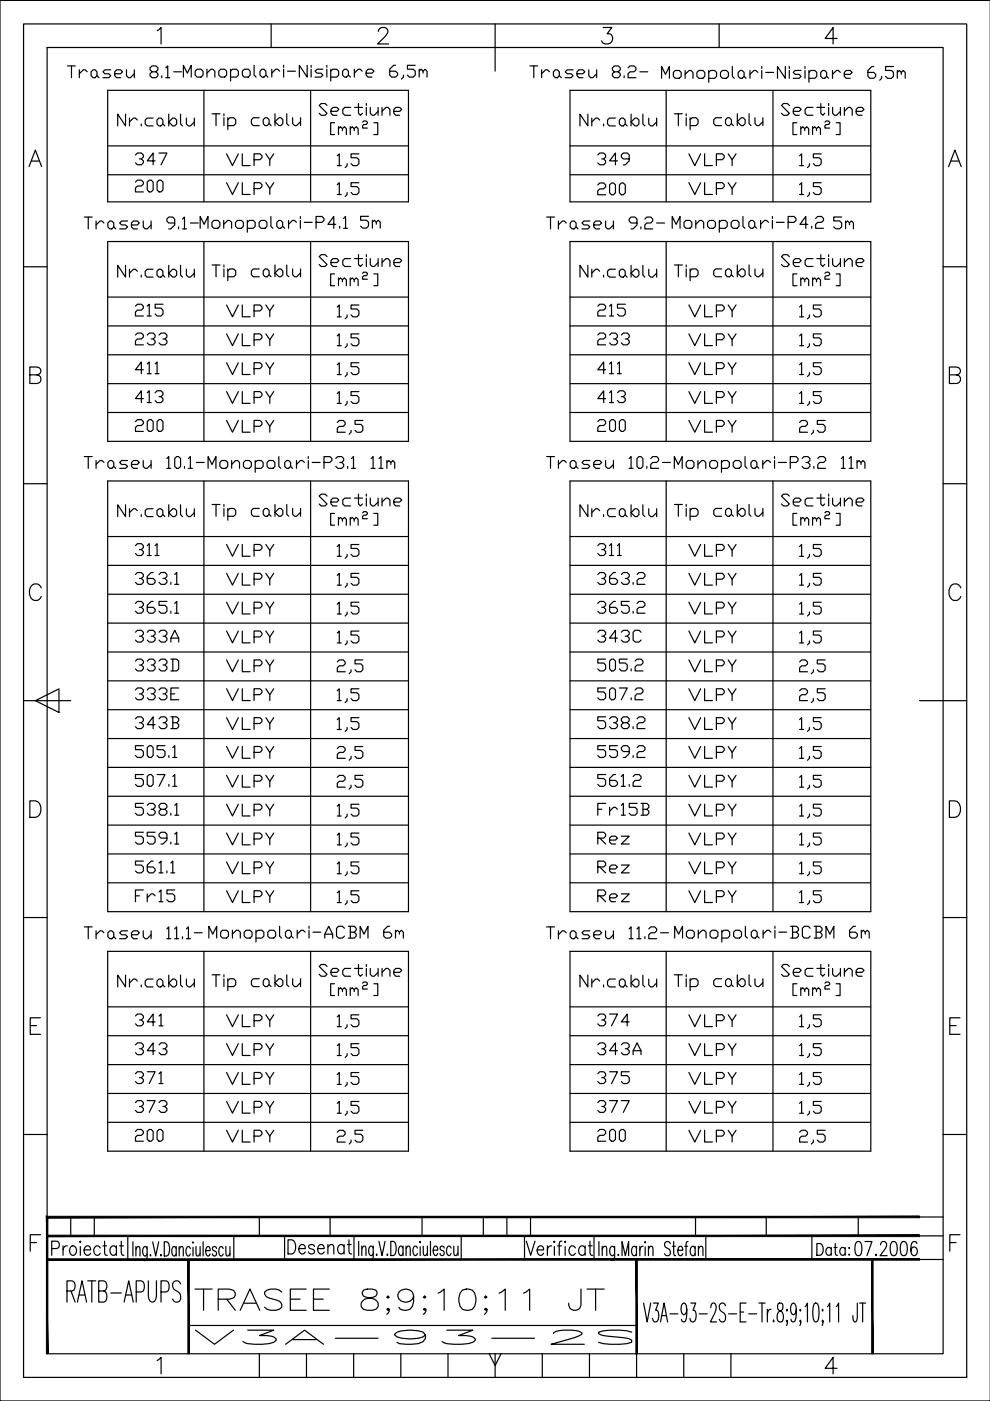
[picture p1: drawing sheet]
<svg xmlns="http://www.w3.org/2000/svg" width="210mm" height="297mm" viewBox="0 0 210 297" stroke-linecap="round" stroke-linejoin="round" font-family="sans-serif">
<!-- layer: 0 -->
<g fill="none" stroke="#000" stroke-width=".25">
<path d="M5 5.1h200v286.9h-200zM10 10.1h190v276.9h-190zM22.8 19.2h63.8v23.6h-63.8zM33.3 6.5l.9-.7v3.5M41.4 15.1l.4-.4h.8l.5 .4v.8l-.5 .4h-.8l-.4-.4zM43.2 19.2v23.6M43.9 15.5l.8-.8h.4l.5 .4v1.2M43.9 14.7v1.6M46.8 14.7h.8l.4 .4v.8l-.4 .4h-.8l-.4-.4v-.8zM48.9 15.1l.4-.4h.8l.4 .4v.8l-.4 .4h-1.2M48.9 14.7v2.5M51.8 14.7h.8l.4 .4v.8l-.4 .4h-.8l-.4-.4v-.8z"/>
<path d="M53.9 13.9v2l.4 .4M55.1 15.1l.5-.4h.4l.4 .4v.8l-.4 .4h-.4l-.5-.4zM56.4 15.9l.4 .4M57.5 5.1v5M57.6 14.7v1.6M59.3 15.1l-.4-.4h-.4l-.9 .8M60.1 13.9v.4M60.1 14.7v1.6M61 15.1h1.6M65.1 13.9v2.4l-1.6-2.4v2.4M65.9 19.2v23.6M66 13.9v.4"/>
<path d="M66 14.7v1.6M68.5 14.7h-1.3l-.4 .4 .4 .4h.9l.4 .4-.4 .4h-1.3M69.3 13.9v.4M69.3 14.7v1.6M70.1 15.1l.4-.4h.9l.4 .4v.8l-.4 .4h-1.3M70.1 14.7v2.5M73 14.7h.5l.4 .4v.8l-.4 .4h-.5l-.4-.4v-.8zM73.9 15.9l.4 .4M75.1 14.7v1.6M76.8 15.1l-.4-.4h-.4l-.9 .8M77.6 15.5h1.3l.4-.4-.4-.4h-.9l-.4 .4v.8l.4 .4h.9M80.2 6.7a.87 .87 0 0 1 .7-.9h.7a.85 .85 0 0 1 .5 1.4l-2 2.1h2.3"/>
<path d="M83.9 13.9h-.4l-.9 .8v1.2l.4 .4h.9l.4-.4v-.4l-.4-.4h-1.3M85.5 15.9v.4l-.4 .5M88 13.9h-1.6v.8h1.2l.4 .4v.8l-.4 .4h-.8l-.4-.4M88.9 15.1l.4-.4 .4 .4v.4M88.9 14.7v1.6M89.7 15.1l.4-.4 .4 .4v1.2M105 5.1v10M120.9 19.2h63.7v23.6h-63.7zM127.9 5.8h1.8l-1 1.4a1.12 1.12 0 0 1 1.2 1.2 1.12 1.12 0 0 1-1.5 .9l-.5-.1-.3-.5M140.3 16.6v-2.5l.8 1.7 .8-1.7v2.5M141.2 19.2v23.6M142.8 15.4l.4-.5h.8l.4 .5v.8l-.4 .4h-.8l-.4-.4z"/>
<path d="M145.3 15.8l.8-.9h.4l.4 .5v1.2M145.3 14.9v1.7M148.2 14.9h.8l.4 .5v.8l-.4 .4h-.8l-.4-.4v-.8zM150.3 15.4l.4-.5h.8l.4 .5v.8l-.4 .4h-1.2M150.3 14.9v2.5M152.5 5.1v5M152.8 15.4l.4-.5h.8l.4 .5v.8l-.4 .4h-.8l-.4-.4zM155.3 14.1v2.1l.4 .4M156.9 14.9h.4l.5 .5v.8l-.5 .4h-.4l-.4-.4v-.8zM157.8 16.2l.4 .4M159 14.9v1.7M160.7 15.4l-.4-.5h-.4l-.9 .9"/>
<path d="M161.5 14.1v.4M161.5 14.9v1.7M162.3 15.4h1.7M163.9 19.2v23.6M166.5 14.1v2.5l-1.7-2.5v2.5M167.3 14.1v.4M167.3 14.9v1.7M169.8 14.9h-1.2l-.4 .5 .4 .4h.8l.4 .4-.4 .4h-1.2M170.7 14.1v.4M170.7 14.9v1.7M171.5 15.4l.4-.5h.9l.4 .5v.8l-.4 .4h-1.3M171.5 14.9v2.5"/>
<path d="M174.4 14.9h.4l.5 .5v.8l-.5 .4h-.4l-.4-.4v-.8zM175.3 16.2l.4 .4M176.5 14.9v1.7M177.5 8.2h-2.5l1.6-2.4v3.5M178.2 15.4l-.4-.5h-.5l-.8 .9M179 15.8h1.3l.4-.4-.4-.5h-.9l-.4 .5v.8l.4 .4h.9M185.3 14.1h-.5l-.8 .8v1.3l.4 .4h.9l.4-.4v-.4l-.4-.4h-1.3M186.9 16.2v.4l-.4 .4M189.4 14.1h-1.6v.8h1.2l.4 .5v.8l-.4 .4h-.8l-.4-.4M190.3 15.4l.4-.5 .4 .5v.4M190.3 14.9v1.7M191.1 15.4l.4-.5 .4 .5v1.2"/>
<path d="M210 .1h-210v296.9h210M6.2 35.3l1.3-3.5 1.3 3.5M6.7 34.1h1.6M22.8 30.9h63.8M22.8 37h63.8M45 24.1h1.6M45.8 24.1v2.5M47.5 24.1v.4M47.5 25v1.6M48.3 25.4l.4-.4h.9l.4 .4v.8l-.4 .4h-1.3M48.3 25v2.5M55 25h-1.3l-.4 .4v.8l.4 .4h1.3"/>
<path d="M56.2 25h.4l.5 .4v.8l-.5 .4h-.4l-.4-.4v-.8zM57.1 26.2l.4 .4M58.3 25.8l.8-.8h.5l.4 .4v.8l-.4 .4h-.5zM58.3 24.1v2.5M60.8 24.1v2.1l.4 .4M62.1 25v1.2l.4 .4h.4l.8-.8M63.7 25v1.6M71.5 39.2l.4-.5v2.5M76.1 38.7h-1.7v.9h1.3l.4 .4v.8l-.4 .4h-.9l-.4-.4M120.9 30.9h63.7M120.9 37h63.7M143 24.1h1.7"/>
<path d="M143.8 24.1v2.5M145.5 24.1v.4M145.5 25v1.6M146.3 25.4l.4-.4h.9l.4 .4v.8l-.4 .4h-1.3M146.3 25v2.5M153 25h-1.3l-.4 .4v.8l.4 .4h1.3M154.2 25h.5l.4 .4v.8l-.4 .4h-.5l-.4-.4v-.8zM155.1 26.2l.4 .4M156.3 25.8l.9-.8h.4l.4 .4v.8l-.4 .4h-.4zM156.3 24.1v2.5M158.8 24.1v2.1l.4 .4M160.1 25v1.2l.4 .4h.4l.8-.8"/>
<path d="M161.7 25v1.6M169.5 39.2l.5-.5v2.5M174.1 38.7h-1.6v.9h1.2l.4 .4v.8l-.4 .4h-.8l-.4-.4M201.1 35.3l1.4-3.5 1.3 3.5M201.6 34.1h1.7M5 56.6h5M22.8 51.2h63.8v42.4h-63.8zM43.2 51.2v42.4M44.9 47.1l.4-.4h.9l.4 .4v.9l-.4 .4h-.9l-.4-.4zM45 56.2h1.6M45.8 56.2v2.5M47.4 47.6l.9-.9h.4l.4 .4v1.3"/>
<path d="M47.4 46.7v1.7M47.5 56.2v.4M47.5 57v1.7M48.3 57.4l.4-.4h.9l.4 .4v.9l-.4 .4h-1.3M48.3 57v2.5M49.9 47.1l.5-.4h.8l.4 .4v.9l-.4 .4h-.8l-.5-.4zM52.4 47.1l.5-.4h.8l.4 .4v.9l-.4 .4h-1.3M52.4 46.7v2.5M54.9 47.1l.5-.4h.8l.4 .4v.9l-.4 .4h-.8l-.5-.4zM55 57h-1.3l-.4 .4v.9l.4 .4h1.3M56.2 57h.4l.5 .4v.9l-.5 .4h-.4l-.4-.4v-.9zM57.1 58.3l.4 .4"/>
<path d="M57.4 45.9v2.1l.4 .4M58.3 56.2v2.5M58.7 47.1l.4-.4h.4l.4 .4v.9l-.4 .4h-.4l-.4-.4zM59.1 57h.5l.4 .4v.9l-.4 .4h-.5l-.8-.8zM59.9 48l.5 .4M60.8 56.2v2.1l.4 .4M61.2 46.7v1.7M62.1 57v1.3l.4 .4h.4l.8-.8M62.9 47.1l-.5-.4h-.4l-.8 .9M63.7 45.9v.4M63.7 46.7v1.7M63.7 57v1.7"/>
<path d="M64.5 47.1h1.7M65.9 51.2v42.4M67 47.1h1.3l.4-.4v-.4l-.4-.4h-1.3v2.5M71.2 47.6h-1.7l1.3-1.7v2.5M71.5 41.2h.8M72 48v.4M72.8 46.3l.5-.4v2.5M72.8 48.4h.9M73.6 40.8v.4l-.4 .5M120.9 51.2h63.7v42.4h-63.7zM141.2 51.2v42.4M142.5 48.4v-2.5l.9 1.7 .8-1.7v2.5"/>
<path d="M143 56.2h1.7M143.8 56.2v2.5M145 47.1l.4-.4h.9l.4 .4v.9l-.4 .4h-.9l-.4-.4zM145.5 56.2v.4M145.5 57v1.7M146.3 57.4l.4-.4h.9l.4 .4v.9l-.4 .4h-1.3M146.3 57v2.5M147.5 47.6l.9-.9h.4l.4 .4v1.3M147.5 46.7v1.7M150 47.1l.4-.4h.9l.4 .4v.9l-.4 .4h-.9l-.4-.4zM152.5 47.1l.4-.4h.9l.4 .4v.9l-.4 .4h-1.3M152.5 46.7v2.5"/>
<path d="M153 57h-1.3l-.4 .4v.9l.4 .4h1.3M154.2 57h.5l.4 .4v.9l-.4 .4h-.5l-.4-.4v-.9zM155 47.1l.4-.4h.9l.4 .4v.9l-.4 .4h-.9l-.4-.4zM155.1 58.3l.4 .4M156.3 57.9l.9-.9h.4l.4 .4v.9l-.4 .4h-.4zM156.3 56.2v2.5M157.5 45.9v2.1l.4 .4M158.8 47.1l.4-.4h.4l.4 .4v.9l-.4 .4h-.4l-.4-.4zM158.8 56.2v2.1l.4 .4M160 48l.4 .4M160.1 57v1.3l.4 .4h.4l.8-.8M161.3 46.7v1.7"/>
<path d="M161.7 57v1.7M162.9 47.1l-.4-.4h-.4l-.8 .9M163.8 45.9v.4M163.8 46.7v1.7M163.9 51.2v42.4M164.6 47.1h1.7M167.1 47.1h1.2l.5-.4v-.4l-.5-.4h-1.2v2.5M169.5 41.2h.9M171.3 47.6h-1.7l1.2-1.7v2.5M171.6 40.8v.4l-.4 .5M172.1 48v.4M172.9 46.3l.5-.4h.8l.4 .4v.4l-.4 .4h-.8l-.5 .5v.8h1.7"/>
<path d="M200 56.6h5M6.3 79.5h1.5l.5-.2a.81 .81 0 0 0 0-1.3l-.5-.2h-1.5v3.5h1.5a.92 .92 0 0 0 .9-.9 .92 .92 0 0 0-.9-.9M22.8 75.2h63.8M22.8 69.1h63.8M22.8 63h63.8M120.9 75.2h63.7M120.9 69.1h63.7M120.9 63h63.7M201.3 79.5h1.5l.5-.2a.79 .79 0 0 0 0-1.3l-.5-.2h-1.5v3.5h1.5a.92 .92 0 0 0 .9-.9 .92 .92 0 0 0-.9-.9M17.9 96.8h1.6M18.7 96.8v2.5M20.4 97.6v1.7"/>
<path d="M22 98.1l-.4-.5h-.4l-.8 .9M22.8 87.5h63.8M22.8 81.3h63.8M22.9 98.1l.4-.5h.4l.4 .5v.8l-.4 .4h-.4l-.4-.4zM24.1 98.9l.4 .4M27 97.6h-1.2l-.4 .5 .4 .4h.8l.4 .4-.4 .4h-1.2M27.9 98.5h1.2l.4-.4-.4-.5h-.8l-.4 .5v.8l.4 .4h.8M30.4 97.6v1.3l.4 .4h.4l.8-.8M32 97.6v1.7M35.4 97.2l.4-.4v2.5M35.4 99.3h.8M37 97.2l.5-.4h.4l.4 .4v1.7l-.4 .4h-.4l-.5-.4z"/>
<path d="M39.1 98.9v.4M40 97.2l.4-.4v2.5M40 99.3h.8M41.6 98.1h1.7M44.1 99.3v-2.5l.8 1.7 .9-1.7v2.5M47 97.6h.9l.4 .5v.8l-.4 .4h-.9l-.4-.4v-.8zM49.1 98.5l.9-.9h.4l.4 .5v1.2M49.1 97.6v1.7M51.6 98.1l.4-.5h.9l.4 .5v.8l-.4 .4h-.9l-.4-.4zM54.1 98.1l.4-.5h.9l.4 .5v.8l-.4 .4h-1.3M54.1 97.6v2.5M57 97.6h.9l.4 .5v.8l-.4 .4h-.9l-.4-.4v-.8z"/>
<path d="M59.1 96.8v2.1l.4 .4M60.4 98.1l.4-.5h.4l.4 .5v.8l-.4 .4h-.4l-.4-.4zM61.6 98.9l.4 .4M62.9 97.6v1.7M64.5 98.1l-.4-.5h-.4l-.8 .9M65.4 96.8v.4M65.4 97.6v1.7M66.2 98.1h1.7M68.7 98.1h1.2l.5-.5v-.4l-.5-.4h-1.2v2.5M71.2 97.2l.4-.4h.9l.4 .4v.4l-.4 .5h-.5M72.5 98.1l.4 .4v.4l-.4 .4h-.9l-.4-.4M73.7 98.9v.4"/>
<path d="M74.5 97.2l.5-.4v2.5M74.5 99.3h.9M78.7 97.2l.4-.4v2.5M78.7 99.3h.8M80.4 97.2l.4-.4v2.5M80.4 99.3h.8M82 98.1l.4-.5 .5 .5v.4M82 97.6v1.7M82.9 98.1l.4-.5 .4 .5v1.2M115.9 96.8h1.7M116.7 96.8v2.5M118.4 97.6v1.7"/>
<path d="M120.1 98.1l-.5-.5h-.4l-.8 .9M120.9 87.5h63.7M120.9 81.3h63.7M121.3 97.6h.4l.4 .5v.8l-.4 .4h-.4l-.4-.4v-.8zM122.1 98.9l.5 .4M125.1 97.6h-1.3l-.4 .5 .4 .4h.8l.5 .4-.5 .4h-1.2M125.9 98.5h1.2l.5-.4-.5-.5h-.8l-.4 .5v.8l.4 .4h.8M128.4 97.6v1.3l.4 .4h.4l.9-.8M130.1 97.6v1.7M133.4 97.2l.4-.4v2.5M133.4 99.3h.8M135.1 97.2l.4-.4h.4l.4 .4v1.7l-.4 .4h-.4l-.4-.4z"/>
<path d="M137.1 98.9v.4M138 97.2l.4-.4h.8l.4 .4v.4l-.4 .5h-.8l-.4 .4v.8h1.6M140.5 98.1h1.6M143 99.3v-2.5l.8 1.7 .8-1.7v2.5M145.5 98.1l.4-.5h.8l.4 .5v.8l-.4 .4h-.8l-.4-.4zM148 98.5l.8-.9h.4l.4 .5v1.2M148 97.6v1.7M150.9 97.6h.8l.4 .5v.8l-.4 .4h-.8l-.4-.4v-.8zM153 98.1l.4-.5h.8l.4 .5v.8l-.4 .4h-1.2M153 97.6v2.5M155.5 98.1l.4-.5h.8l.4 .5v.8l-.4 .4h-.8l-.4-.4zM158 96.8v2.1l.4 .4"/>
<path d="M159.6 97.6h.5l.4 .5v.8l-.4 .4h-.5l-.4-.4v-.8zM160.5 98.9l.4 .4M161.7 97.6v1.7M163.4 98.1l-.4-.5h-.5l-.8 .9M164.2 96.8v.4M164.2 97.6v1.7M165.1 98.1h1.6M167.6 98.1h1.2l.4-.5v-.4l-.4-.4h-1.2v2.5M170.1 97.2l.4-.4h.8l.4 .4v.4l-.4 .5h-.4M171.3 98.1l.4 .4v.4l-.4 .4h-.8l-.4-.4M172.6 98.9v.4M173.4 97.2l.4-.4h.8l.4 .4v.4l-.4 .5h-.8l-.4 .4v.8h1.6"/>
<path d="M178.4 97.2l.4-.4v2.5M178.4 99.3h.8M180.1 97.2l.4-.4v2.5M180.1 99.3h.8M181.7 98.1l.4-.5 .5 .5v.4M181.7 97.6v1.7M182.6 98.1l.4-.5 .4 .5v1.2M5 102.6h5M22.8 102h63.8v91.3h-63.8zM22.8 119.9h63.8M22.8 113.8h63.8M43.2 102v91.3"/>
<path d="M45 107h1.6M45.8 107v2.5M47.5 107v.4M47.5 107.8v1.7M48.3 108.2l.4-.4h.9l.4 .4v.8l-.4 .5h-1.3M48.3 107.8v2.5M55 107.8h-1.3l-.4 .4v.8l.4 .5h1.3M56.2 107.8h.4l.5 .4v.8l-.5 .5h-.4l-.4-.5v-.8zM57.1 109l.4 .5M58.3 108.6l.8-.8h.5l.4 .4v.8l-.4 .5h-.5zM58.3 107v2.5M60.8 107v2l.4 .5"/>
<path d="M62.1 107.8v1.2l.4 .5h.4l.8-.9M63.7 107.8v1.7M65.9 102v91.3M120.9 102h63.7v91.3h-63.7zM120.9 119.9h63.7M120.9 113.8h63.7M141.2 102v91.3M143 107h1.7M143.8 107v2.5M145.5 107v.4M145.5 107.8v1.7M146.3 108.2l.4-.4h.9l.4 .4v.8l-.4 .5h-1.3"/>
<path d="M146.3 107.8v2.5M153 107.8h-1.3l-.4 .4v.8l.4 .5h1.3M154.2 107.8h.5l.4 .4v.8l-.4 .5h-.5l-.4-.5v-.8zM155.1 109l.4 .5M156.3 108.6l.9-.8h.4l.4 .4v.8l-.4 .5h-.4zM156.3 107v2.5M158.8 107v2l.4 .5M160.1 107.8v1.2l.4 .5h.4l.8-.9M161.7 107.8v1.7M163.9 102v91.3M200 102.6h5M8.7 124.6a1.29 1.29 0 0 0-1.4-.8 1.29 1.29 0 0 0-1.1 1.3 1.61 1.61 0 0 0 1.7 2.2l.7-.5 .1-.3"/>
<path d="M22.8 132.1h63.8M22.8 138.2h63.8M22.8 126h63.8M71.5 128.1l.4-.4v2.5M71.5 130.2h.8M73.6 129.8v.4l-.4 .4M76.1 127.7h-1.7v.8h1.3l.4 .4v.9l-.4 .4h-.9l-.4-.4M120.9 132.1h63.7M120.9 138.2h63.7M120.9 126h63.7M169.5 128.1l.5-.4v2.5M169.5 130.2h.9"/>
<path d="M171.6 129.8v.4l-.4 .4M174.1 127.7h-1.6v.8h1.2l.4 .4v.9l-.4 .4h-.8l-.4-.4M203.7 124.6a1.29 1.29 0 0 0-1.5-.8 1.29 1.29 0 0 0-1 1.3 1.61 1.61 0 0 0 1.7 2.2l.6-.5 .2-.3M5 148.6h10M7.5 148.6l5-2.5v5zM22.8 144.4h63.8M22.8 150.5h63.8M22.8 156.6h63.8M71.5 146.5l.4-.5v2.5M71.5 148.5h.8M73.6 148.1v.4l-.4 .5M76.1 146h-1.7v.9h1.3l.4 .4v.8l-.4 .4h-.9l-.4-.4"/>
<path d="M120.9 144.4h63.7M120.9 150.5h63.7M120.9 156.6h63.7M195 148.6h10M6.3 169.8h1.2a1.87 1.87 0 0 1 1.2 1.7 1.87 1.87 0 0 1-1.2 1.8h-1.2zM22.8 162.7h63.8M22.8 168.8h63.8M22.8 174.9h63.8M120.9 162.7h63.7M120.9 168.8h63.7M120.9 174.9h63.7M201.3 169.8h1.2a1.87 1.87 0 0 1 1.2 1.7 1.87 1.87 0 0 1-1.2 1.8h-1.2z"/>
<path d="M5 194.5h5M22.8 181.1h63.8M22.8 187.2h63.8M44.3 198.9v-2.5l.8 1.7 .8-1.7v2.5M46.8 197.6l.4-.4h.8l.4 .4v.9l-.4 .4h-.8l-.4-.4zM49.3 198.1l.8-.9h.4l.4 .4v1.3M49.3 197.2v1.7M51.8 197.6l.4-.4h.8l.4 .4v.9l-.4 .4h-.8l-.4-.4zM54.3 197.6l.4-.4h.8l.4 .4v.9l-.4 .4h-1.2M54.3 197.2v2.5M56.8 197.6l.4-.4h.8l.4 .4v.9l-.4 .4h-.8l-.4-.4zM59.3 196.4v2.1l.4 .4"/>
<path d="M60.5 197.6l.4-.4h.5l.4 .4v.9l-.4 .4h-.5l-.4-.4zM61.8 198.5l.4 .4M63 197.2v1.7M64.7 197.6l-.4-.4h-.4l-.9 .9M65.5 196.4v.4M65.5 197.2v1.7M66.4 197.6h1.6M68.9 198.9v-.8l.8-1.7 .8 1.7v.8M68.9 198.1h1.6M73 196.8l-.4-.4h-.8l-.4 .4v1.7l.4 .4h.8l.4-.4M73.9 196.4h1.2l.4 .4v.4l-.4 .4M74.3 197.6h.8l.4 .5v.4l-.4 .4h-1.2"/>
<path d="M74.3 196.4v2.5M76.4 198.9v-2.5l.8 1.7 .8-1.7v2.5M82.6 196.4h-.4l-.8 .8v1.3l.4 .4h.8l.4-.4v-.4l-.4-.5h-1.2M83.9 197.6l.4-.4 .4 .4v.5M83.9 197.2v1.7M84.7 197.6l.4-.4 .4 .4v1.3M120.9 181.1h63.7M120.9 187.2h63.7M143 198.9v-2.5l.9 1.7 .8-1.7v2.5M145.5 197.6l.5-.4h.8l.4 .4v.9l-.4 .4h-.8l-.5-.4zM148.1 198.1l.8-.9h.4l.4 .4v1.3M148.1 197.2v1.7"/>
<path d="M150.5 197.6l.5-.4h.8l.4 .4v.9l-.4 .4h-.8l-.5-.4zM153 197.6l.5-.4h.8l.4 .4v.9l-.4 .4h-1.3M153 197.2v2.5M155.5 197.6l.5-.4h.8l.4 .4v.9l-.4 .4h-.8l-.5-.4zM158 196.4v2.1l.5 .4M159.3 197.6l.4-.4h.4l.4 .4v.9l-.4 .4h-.4l-.4-.4zM160.5 198.5l.5 .4M161.8 197.2v1.7M163.5 197.6l-.5-.4h-.4l-.8 .9M164.3 196.4v.4M164.3 197.2v1.7M165.1 197.6h1.7"/>
<path d="M167.6 196.4h1.3l.4 .4v.4l-.4 .4M168 197.6h.9l.4 .5v.4l-.4 .4h-1.3M168 196.4v2.5M171.8 196.8l-.4-.4h-.9l-.4 .4v1.7l.4 .4h.9l.4-.4M172.6 196.4h1.3l.4 .4v.4l-.4 .4M173 197.6h.9l.4 .5v.4l-.4 .4h-1.3M173 196.4v2.5M175.1 198.9v-2.5l.9 1.7 .8-1.7v2.5M181.4 196.4h-.4l-.9 .8v1.3l.4 .4h.9l.4-.4v-.4l-.4-.5h-1.3M182.6 197.6l.4-.4 .5 .4v.5M182.6 197.2v1.7M183.5 197.6l.4-.4 .4 .4v1.3"/>
<path d="M200 194.5h5M6.4 217.5h1.3M8.6 215.8h-2.2v3.5h2.2M22.8 201.7h63.8v42.4h-63.8zM22.8 219.6h63.8M22.8 213.5h63.8M43.2 201.7v42.4M45 206.7h1.6M45.8 206.7v2.5M47.5 206.7v.4M47.5 207.5v1.7M48.3 207.9l.4-.4h.9l.4 .4v.9l-.4 .4h-1.3"/>
<path d="M48.3 207.5v2.5M55 207.5h-1.3l-.4 .4v.9l.4 .4h1.3M56.2 207.5h.4l.5 .4v.9l-.5 .4h-.4l-.4-.4v-.9zM57.1 208.8l.4 .4M58.3 208.4l.8-.9h.5l.4 .4v.9l-.4 .4h-.5zM58.3 206.7v2.5M60.8 206.7v2.1l.4 .4M62.1 207.5v1.3l.4 .4h.4l.8-.8M63.7 207.5v1.7M65.9 201.7v42.4M71.5 215.6l.4-.4v2.5M71.5 217.7h.8"/>
<path d="M73.6 217.3v.4l-.4 .4M76.1 215.2h-1.7v.8h1.3l.4 .4v.9l-.4 .4h-.9l-.4-.4M120.9 201.7h63.7v42.4h-63.7zM120.9 219.6h63.7M120.9 213.5h63.7M141.2 201.7v42.4M143 206.7h1.7M143.8 206.7v2.5M145.5 206.7v.4M145.5 207.5v1.7M146.3 207.9l.4-.4h.9l.4 .4v.9l-.4 .4h-1.3M146.3 207.5v2.5"/>
<path d="M153 207.5h-1.3l-.4 .4v.9l.4 .4h1.3M153.8 207.9l.4-.4h.5l.4 .4v.9l-.4 .4h-.5l-.4-.4zM155.1 208.8l.4 .4M156.3 208.4l.9-.9h.4l.4 .4v.9l-.4 .4h-.4zM156.3 206.7v2.5M158.8 206.7v2.1l.4 .4M160.1 207.5v1.3l.4 .4h.4l.8-.8M161.7 207.5v1.7M163.9 201.7v42.4M169.5 215.6l.5-.4v2.5M169.5 217.7h.9M171.6 217.3v.4l-.4 .4"/>
<path d="M174.1 215.2h-1.6v.8h1.2l.4 .4v.9l-.4 .4h-.8l-.4-.4M201.4 217.5h1.3M203.5 215.8h-2.1v3.5h2.1M22.8 231.8h63.8M22.8 238h63.8M22.8 225.7h63.8M71.5 233.9l.4-.4v2.5M71.5 236h.8M73.6 235.6v.4l-.4 .4M76.1 233.5h-1.7v.9h1.3l.4 .4v.8l-.4 .4h-.9l-.4-.4M120.9 231.8h63.7M120.9 238h63.7"/>
<path d="M120.9 225.7h63.7M169.5 233.9l.5-.4v2.5M169.5 236h.9M171.6 235.6v.4l-.4 .4M174.1 233.5h-1.6v.9h1.2l.4 .4v.8l-.4 .4h-.8l-.4-.4M5 240.5h5M195 258h5M200 240.5h5M6.4 263.4h1.3M8.6 261.8h-2.2v3.5M195 267h5M195 262h5"/>
<path d="M201.4 263.4h1.3M203.5 261.8h-2.1v3.5M33.3 288.4l.9-.6v3.5M55 287v5M65 287v5M75 287v5M85 287v5M95 287v5M103.7 287l1.3 2.5 1.2-2.5M105 287v5M115 287v5M125 287v5"/>
<path d="M135 287v5M145 287v5M155 287v5M177.5 290.1h-2.5l1.6-2.3v3.5"/>
</g>
<!-- layer: INDICATOR -->
<g fill="none" stroke="#000" stroke-width=".25">
<path d="M15 258v4M20 258v4M55 258v4M70 258v4M89.5 258v4M102.5 258v4M107.5 258v4M112.5 258v4M147.5 258v4M162.5 258v4M182 258v4M11 264.7h1a.81 .81 0 0 0 .6-.8 .81 .81 0 0 0-.6-.7h-1v2.9"/>
<path d="M13.4 264.1v2M14.2 273.7h1.1a1.23 1.23 0 0 0 0-2.1h-1.1v4.5M14.3 264.1a.83 .83 0 0 0-.9 .9M15.1 273.7l.8 2.4M15.1 264.3a.8 .8 0 0 1 .9 .1 .8 .8 0 0 1 .2 .9 .8 .8 0 0 1-.9 .8 1.18 1.18 0 0 1-.2-1.8zM16.4 276.1l1-4.5 1 4.5M16.8 274.6h1.2M17 263.2v.2l-.1-.1zM17 264.3v1.8M17.8 265h1.4a.67 .67 0 0 0-.4-.8 .67 .67 0 0 0-.9 .4 .99 .99 0 0 0 .8 1.5l.5-.4M18.6 271.6h1.7M19.5 271.6v4.5"/>
<path d="M20.9 273.7h1.1a1.23 1.23 0 0 0 0-2.1h-1.1v4.5h1.1a1.39 1.39 0 0 0 0-2.4M21.3 264.6a.66 .66 0 0 0-.7-.5 .66 .66 0 0 0-.6 .5 .99 .99 0 0 0 .8 1.5l.5-.4M21.8 264.1h.8M22.2 263.2v2.4l.1 .4 .4 .1M23.5 274.1h2.2M24.7 264.6a.66 .66 0 0 0-.6-.5 .66 .66 0 0 0-.7 .5 .99 .99 0 0 0 .8 1.5l.5-.4M24.7 264.1v2M25.4 264.1h.8M25.7 263.2v2.4l.1 .4 .5 .1M26.3 276.1l1-4.5 1 4.5M26.7 274.6h1.2M27.1 262v5"/>
<path d="M28.2 263.3v3M28.8 264.9l.4-.6 .4 .1 .1 1.9M28.8 264.3v2M28.9 273.9h1.1a1.39 1.39 0 0 0 0-2.3h-1.1v4.5M31.2 264.3l-.1 2.7-.2 .3-.4-.1M31.2 264.7l-.3-.4h-.3a1.43 1.43 0 0 0 0 2h.3l.3-.4M31.5 271.6v3.2l.1 .6 .2 .5 .4 .2 .6-.2 .2-.5 .2-3.8M31.9 266v.3zM32.4 263.3l.6 3 .6-3M34.1 266v.3zM34.1 273.9h1.1a1.39 1.39 0 0 0 0-2.3h-1.1v4.5M34.8 263.3h.6a2.21 2.21 0 0 1 0 3h-.6z"/>
<path d="M37.4 264.7l-.4-.4h-.2a1.45 1.45 0 0 0 0 2h.2l.4-.4M37.4 264.3v2M38 264.9l.4-.6 .4 .1 .1 1.9M38 264.3v2M38.3 272.2a.92 .92 0 0 0-1.3-.5 .92 .92 0 0 0-.3 1.4l.4 .4a1.52 1.52 0 0 1 1 2.4 .88 .88 0 0 1-1.5-.5M40.4 264.7l-.4-.4h-.2a1.45 1.45 0 0 0 0 2h.2l.4-.4M40.9 263.3v.3zM40.9 264.4v1.9M41.6 264.3v1.8l.4 .2 .4-.6M42.4 264.3v2M43.1 263.3v3M43.6 265.2h1l-.2-.8-.4-.1a1.45 1.45 0 0 0 0 2h.2l.4-.4"/>
<path d="M45.9 264.7l-.3-.4-.5 .1-.1 .3a.98 .98 0 0 0 .8 .7 .55 .55 0 0 1 .1 .6 .55 .55 0 0 1-.6 .3l-.3-.4M47.3 264.7l-.3-.4h-.2a1.45 1.45 0 0 0 0 2h.2l.3-.4M47.9 264.3l.1 1.8 .4 .2 .4-.6M48.8 264.3v2M49.6 262.2v5M60.3 262v5M61.1 262.9h.8a1.75 1.75 0 0 1 0 3h-.8zM63.4 264.7h1.3a.67 .67 0 0 0-.4-.8 .67 .67 0 0 0-.8 .4 .99 .99 0 0 0 .8 1.6l.4-.5M66.7 264.3a.67 .67 0 0 0-.7-.4 .67 .67 0 0 0-.6 .4l.4 .4 .5 .2a.55 .55 0 0 1 .3 .8 .73 .73 0 0 1-1.2-.3M67.4 264.7h1.3a.67 .67 0 0 0-.4-.8 .67 .67 0 0 0-.8 .4 .99 .99 0 0 0 .8 1.6l.4-.5M69.5 264.4l.6-.5 .6 .1 .1 1.9M69.5 263.9v2"/>
<path d="M73 264.3a.66 .66 0 0 0-.7-.5 .66 .66 0 0 0-.6 .5 1 1 0 0 0 .8 1.6l.5-.5M73 263.9v2M73.6 263.9h.8M74 262.9v2.4l.1 .4 .5 .2M75 262v5M76.1 263.2v3M76.7 264.8l.4-.6 .4 .1 .1 1.9M76.7 264.2v2M79.1 264.2l-.1 2.7-.2 .3-.4-.1M79.1 264.6l-.3-.4h-.2a1.43 1.43 0 0 0 0 2h.2l.3-.4M79.9 265.9v.3zM80.3 263.2l.7 3 .6-3"/>
<path d="M82.1 265.9v.3zM82.9 263.2h.5a2.18 2.18 0 0 1 0 3h-.5zM85.4 264.6l-.3-.4h-.2a1.43 1.43 0 0 0 0 2h.2l.3-.4M85.4 264.2v2M86.1 264.8l.4-.6 .4 .1 .1 1.9M86.1 264.2v2M88.5 264.6l-.3-.4h-.2a1.4 1.4 0 0 0 0 2h.2l.3-.4M89.1 263.2v.3zM89.1 264.3v1.9M89.7 264.2l.1 1.9 .4 .1 .4-.6M90.6 264.2v2M91.3 263.2v3"/>
<path d="M91.8 265.1h1v-.3a.52 .52 0 0 0-.6-.6 1.43 1.43 0 0 0 0 2h.3l.3-.4M94.2 264.6l-.1-.3-.2-.1-.5 .1-.1 .3 .2 .5 .6 .2a.56 .56 0 0 1-.5 .9l-.3-.4M95.6 264.6l-.3-.4h-.2a1.4 1.4 0 0 0 0 2h.2l.3-.4M96.2 264.2l.1 1.9 .4 .1 .4-.6M97.1 264.2v2M97.8 262v5M111.2 262v5M111.6 263.2l.9 2.9 .9-2.9M113.9 265h1.4a.66 .66 0 0 0-.5-.8 .66 .66 0 0 0-.8 .4 1 1 0 0 0 .8 1.5l.5-.4M116.1 264.1v2M117 264.1a.82 .82 0 0 0-.9 .9M117.5 263.2l.2 .1-.2 .1-.1-.1z"/>
<path d="M117.5 264.3v1.8M118.2 264.1h.8M119.1 263.2l-.4 .1-.1 .4v2.4M119.8 263.2l.1 .1-.1 .1-.1-.1zM119.8 264.3v1.8M122 264.6a.66 .66 0 0 0-.6-.5 .66 .66 0 0 0-.7 .5 1 1 0 0 0 .8 1.5l.5-.4M124.1 264.6l-.3-.3a.8 .8 0 0 0-.9 .1 .8 .8 0 0 0-.2 .9 .8 .8 0 0 0 .9 .8l.5-.4M124.1 264.1v2M124.7 264.1h.8M125.1 263.2v2.4l.1 .4 .5 .1M125.9 262v5M127 263.2v3"/>
<path d="M127.7 264.8l.4-.6 .5 .2 .1 1.8M127.7 264.2v2M130.3 264.2l-.1 2.8-.2 .2-.5-.1M130.3 264.7l-.3-.5h-.3a1.34 1.34 0 0 0 0 2h.3l.3-.4M131.1 265.9v.3zM131.9 266.2v-3l.7 3 .7-3v3M134.9 264.7l-.3-.5h-.3a1.32 1.32 0 0 0 0 2h.3l.3-.4M134.9 264.2v2M135.7 264.2v2M136.4 264.2l-.5 .2-.2 .7M136.5 276.3l.7 4 .8-4M136.8 263.2v.3z"/>
<path d="M136.8 264.4v1.8M137.5 264.8l.4-.6 .5 .2 .1 1.8M137.5 264.2v2M138.5 276.3h1.1l-.6 1.5h.3a1.84 1.84 0 0 1-.2 2.5l-.6-.2-.2-.6M140.3 278.9h1M142 278.6h1.7M142.1 263.7a.67 .67 0 0 0-1.1-.3 .67 .67 0 0 0 .3 1.1 1.06 1.06 0 0 1 .8 1.3 .65 .65 0 0 1-.6 .5 .65 .65 0 0 1-.6-.5M142.6 264.2h.6M142.8 263.2v2.5l.1 .4 .4 .1M143.7 265.1h1.1v-.3a.55 .55 0 0 0-.7-.6 1.34 1.34 0 0 0 0 2h.3l.4-.4M145.2 264.2h.6M145.6 277.6l-.3 1-.4 .2a1.64 1.64 0 0 1 0-2.5l.4 .2a5.1 5.1 0 0 1 0 3.6l-.4 .2-.3-.2-.1-.4"/>
<path d="M145.9 263.2l-.4 .2v.4v2.4M146.5 276.3h1l-.6 1.5h.3a1.86 1.86 0 0 1-.2 2.5l-.5-.2-.2-.6M147.4 264.7l-.4-.5h-.2a1.34 1.34 0 0 0 0 2h.2l.4-.4M147.4 264.2v2M148.1 264.8l.4-.6 .5 .2v1.8M148.1 264.2v2M148.3 278.6h1.7M149.6 262v5M150.7 277.2l.2-.7 .2-.2h.4a1.72 1.72 0 0 1 .1 2.1l-1 1.9h1.3M153.8 276.8l-.4-.5a.92 .92 0 0 0-.9 .7 .92 .92 0 0 0 .4 1 1.32 1.32 0 0 1 .5 2.3l-.7-.2-.2-.4M154.5 278.6h1.7M156.9 278.2h.8"/>
<path d="M158.2 276.3h-1.3v4h1.3M158.7 278.6h1.7M160.9 276.3h1.3M161.6 276.3v4M162.7 277.6v2.7M163.5 277.6h-.3l-.2 .2-.3 1M164 279.9v.4zM165 276.5a1.09 1.09 0 0 0 .5 1.5 1.5 1.5 0 0 1 .1 2.3 .69 .69 0 0 1-.8-.8 1.45 1.45 0 0 1 .9-1.7 1.04 1.04 0 0 0-.1-1.5zM166.9 277.6v.4zM168.8 277.6l-.2 1-.4 .2a1.62 1.62 0 0 1 0-2.5l.4 .2a5.1 5.1 0 0 1 0 3.6l-.5 .2-.3-.2-.1-.4M169.7 277.6v.4zM170.7 277l.5-.7v4"/>
<path d="M172.1 262v5M172.6 276.5l.5-.2a2.47 2.47 0 0 1 .6 2.3l-.3 1.5-.5 .2a2.47 2.47 0 0 1-.6-2.3zM173.2 263.6h.7a1.47 1.47 0 0 1 0 2.5h-.7zM174.4 277.6v.4zM175.4 277l.5-.7v4M176.2 264.8a.56 .56 0 0 0-.5-.3 .56 .56 0 0 0-.5 .3 .76 .76 0 0 0 0 1 .76 .76 0 0 0 .9 .2l.1-.2M176.2 264.5v1.6M176.8 264.5h.7M177.1 263.6v2.1l.1 .3 .4 .1M177.3 277l.5-.7v4M179.2 264.8a.56 .56 0 0 0-.5-.3 .56 .56 0 0 0-.6 .3 .76 .76 0 0 0 0 1 .76 .76 0 0 0 .9 .2l.2-.2M179.2 264.5v1.6"/>
<path d="M180.1 264.5v.2zM180.1 265.9v.2zM181.6 263.4l.5-.2a1.5 1.5 0 0 1 .6 1.7l-.3 1.2-.5 .1a1.5 1.5 0 0 1-.6-1.7zM181.8 276.3v3l-.2 .8-.4 .2a1.38 1.38 0 0 1-.4-1.4M182.2 276.3h1.4M182.9 276.3v4M183.4 263.2h1.5l-1.1 3M185.7 265.9v.3zM186.7 263.9l.1-.4a.69 .69 0 0 1 1-.1 .69 .69 0 0 1 .1 1l-1.3 1.8h1.5M189.1 263.4l.5-.2a1.49 1.49 0 0 1 .6 1.7l-.3 1.2-.5 .1a1.49 1.49 0 0 1-.7-1.7zM191.2 263.4l.5-.2a1.49 1.49 0 0 1 .7 1.7l-.3 1.2-.6 .1a1.49 1.49 0 0 1-.6-1.7zM194.4 263.7l-.1-.3-.3-.2-.6 .2a2.99 2.99 0 0 0 0 2.7l.4 .1a.95 .95 0 0 0 .7-.9 .95 .95 0 0 0-.7-.9l-.6 .4-.1 .4"/>
<path d="M40 281h95M140 280.3l.8-4 .8 4M167 280.1l-.1 .2v-.4l.1 .6-.2 .5M169.8 280.1l-.1 .2v-.4l.1 .6-.2 .5M174.5 280.1l-.1 .2v-.4l.1 .6-.2 .5"/>
</g>
<g fill="#000" stroke="#000" stroke-width=".21">
<path d="M10.1 258.2h184.9v-.3zM9.8 257.9h185.2l-184.9 .3zM9.8 257.9l.3 29.1v-28.8zM9.8 257.9l.3 29.1h-.3z"/>
<path d="M10 262.2h185v-.3zM10 261.9h185l-185 .3z"/>
<path d="M10 267.2h185v-.3zM10 266.9h185l-185 .3z"/>
<path d="M39.8 267v20h.3zM39.8 267h.3v20z"/>
<path d="M134.8 267v20h.3zM134.8 267h.3v20z"/>
<path d="M184.8 267v20h.3zM184.8 267h.3v20z"/>
</g>
<text font-size="9.3" x="40.2" y="279.8">TRASEE 8;9;10;11 JT</text>
<text font-size="6.6" x="168.3" y="150.3">2,5</text>
<g font-size="6.2">
<text x="27.5" y="36.3">347</text>
<text x="70.2" y="36.7">1,5</text>
<text x="125.6" y="36.3">349</text>
<text x="168.3" y="36.7">1,5</text>
<text x="125.6" y="42.7">200</text>
<text x="70.2" y="68.8">1,5</text>
<text x="168.3" y="68.8">1,5</text>
<text x="70.2" y="74.8">1,5</text>
<text x="168.3" y="74.8">1,5</text>
<text x="46.9" y="80.8">VLPY</text>
<text x="70.2" y="81.1">1,5</text>
<text x="145" y="80.8">VLPY</text>
<text x="168.3" y="81.1">1,5</text>
<text x="70.2" y="87.1">1,5</text>
<text x="168.3" y="87.1">1,5</text>
<text x="70.2" y="93.1">2,5</text>
<text x="168.3" y="93.1">2,5</text>
<text x="66.3" y="108.7">Sectiune</text>
<text x="164.4" y="108.7">Sectiune</text>
<text x="70.2" y="119.6">1,5</text>
<text x="168.3" y="119.6">1,5</text>
<text x="70.2" y="125.6">1,5</text>
<text x="168.3" y="125.6">1,5</text>
<text x="70.2" y="137.9">1,5</text>
<text x="168.3" y="137.9">1,5</text>
<text x="70.2" y="143.9">2,5</text>
<text x="168.3" y="143.9">2,5</text>
<text x="46.9" y="149.9">VLPY</text>
<text x="145" y="149.9">VLPY</text>
<text x="70.2" y="156.3">1,5</text>
<text x="168.3" y="156.3">1,5</text>
<text x="70.2" y="162.3">2,5</text>
<text x="168.3" y="162.3">1,5</text>
<text x="46.9" y="168.3">VLPY</text>
<text x="70.2" y="168.6">2,5</text>
<text x="145" y="168.3">VLPY</text>
<text x="168.3" y="168.6">1,5</text>
<text x="70.2" y="174.6">1,5</text>
<text x="168.3" y="174.6">1,5</text>
<text x="70.2" y="180.6">1,5</text>
<text x="168.3" y="180.6">1,5</text>
<text x="46.9" y="186.6">VLPY</text>
<text x="70.2" y="187">1,5</text>
<text x="145" y="186.6">VLPY</text>
<text x="168.3" y="187">1,5</text>
<text x="70.2" y="193">1,5</text>
<text x="168.3" y="193">1,5</text>
<text x="70.2" y="225.4">1,5</text>
<text x="168.3" y="225.4">1,5</text>
<text x="70.2" y="231.4">1,5</text>
<text x="168.3" y="231.4">1,5</text>
<text x="46.9" y="237.4">VLPY</text>
<text x="145" y="237.4">VLPY</text>
<text x="70.2" y="243.8">2,5</text>
<text x="168.3" y="243.8">2,5</text>
<text x="40.2" y="286.1">V3A-93-2S</text>
</g>
<g font-size="5.7">
<text x="13.1" y="17.6">Traseu 8.1-</text>
<text x="111.1" y="17.6">Traseu 8.2-</text>
<text x="23.6" y="27.9">Nr.cablu</text>
<text x="66.3" y="25.8">Sectiune</text>
<text x="68.8" y="29.6">[mm ]</text>
<text x="121.7" y="27.9">Nr.cablu</text>
<text x="164.4" y="25.8">Sectiune</text>
<text x="166.9" y="29.6">[mm ]</text>
<text x="27.5" y="42">200</text>
<text x="46.9" y="36.3">VLPY</text>
<text x="145" y="36.3">VLPY</text>
<text x="46.9" y="42.3">VLPY</text>
<text x="145" y="42.3">VLPY</text>
<text x="16.6" y="49.7">Traseu 9.1-</text>
<text x="75.1" y="49.7">5m</text>
<text x="114.7" y="49.7">Traseu 9.2-</text>
<text x="175.7" y="49.7">5m</text>
<text x="23.6" y="60">Nr.cablu</text>
<text x="66.3" y="57.9">Sectiune</text>
<text x="121.7" y="60">Nr.cablu</text>
<text x="164.4" y="57.9">Sectiune</text>
<text x="68.8" y="61.7">[mm ]</text>
<text x="166.9" y="61.7">[mm ]</text>
<text x="27.5" y="68.1">215</text>
<text x="46.9" y="68.4">VLPY</text>
<text x="125.6" y="68.1">215</text>
<text x="145" y="68.4">VLPY</text>
<text x="27.5" y="74.4">233</text>
<text x="46.9" y="74.4">VLPY</text>
<text x="125.6" y="74.4">233</text>
<text x="145" y="74.4">VLPY</text>
<text x="27.5" y="80.4">411</text>
<text x="125.6" y="80.4">411</text>
<text x="27.5" y="86.4">413</text>
<text x="46.9" y="86.8">VLPY</text>
<text x="125.6" y="86.4">413</text>
<text x="145" y="86.8">VLPY</text>
<text x="27.5" y="92.8">200</text>
<text x="46.9" y="92.8">VLPY</text>
<text x="125.6" y="92.8">200</text>
<text x="145" y="92.8">VLPY</text>
<text x="23.6" y="110.8">Nr.cablu</text>
<text x="68.8" y="112.5">[mm ]</text>
<text x="121.7" y="110.8">Nr.cablu</text>
<text x="166.9" y="112.5">[mm ]</text>
<text x="27.5" y="118.9">311</text>
<text x="46.9" y="119.2">VLPY</text>
<text x="125.6" y="118.9">311</text>
<text x="145" y="119.2">VLPY</text>
<text x="27.5" y="125.2">363.1</text>
<text x="46.9" y="125.2">VLPY</text>
<text x="125.6" y="125.2">363.2</text>
<text x="145" y="125.2">VLPY</text>
<text x="27.5" y="131.2">365.1</text>
<text x="46.9" y="131.2">VLPY</text>
<text x="125.6" y="131.2">365.2</text>
<text x="145" y="131.2">VLPY</text>
<text x="27.5" y="137.2">333A</text>
<text x="46.9" y="137.6">VLPY</text>
<text x="125.6" y="137.2">343C</text>
<text x="145" y="137.6">VLPY</text>
<text x="27.5" y="143.6">333D</text>
<text x="46.9" y="143.6">VLPY</text>
<text x="125.6" y="143.6">505.2</text>
<text x="145" y="143.6">VLPY</text>
<text x="27.5" y="149.6">333E</text>
<text x="125.6" y="149.6">507.2</text>
<text x="27.5" y="155.6">343B</text>
<text x="46.9" y="155.9">VLPY</text>
<text x="125.6" y="155.6">538.2</text>
<text x="145" y="155.9">VLPY</text>
<text x="27.5" y="161.9">505.1</text>
<text x="46.9" y="161.9">VLPY</text>
<text x="125.6" y="161.9">559.2</text>
<text x="145" y="161.9">VLPY</text>
<text x="27.5" y="167.9">507.1</text>
<text x="125.6" y="167.9">561.2</text>
<text x="27.5" y="173.9">538.1</text>
<text x="125.6" y="173.9">Fr15B</text>
<text x="46.9" y="174.3">VLPY</text>
<text x="145" y="174.3">VLPY</text>
<text x="27.5" y="180.3">559.1</text>
<text x="46.9" y="180.3">VLPY</text>
<text x="125.6" y="180.3">Rez</text>
<text x="145" y="180.3">VLPY</text>
<text x="27.5" y="186.3">561.1</text>
<text x="125.6" y="186.3">Rez</text>
<text x="27.5" y="192.3">Fr15</text>
<text x="46.9" y="192.6">VLPY</text>
<text x="125.6" y="192.3">Rez</text>
<text x="145" y="192.6">VLPY</text>
<text x="16.6" y="200.4">Traseu 11.1-</text>
<text x="114.7" y="200.4">Traseu 11.2-</text>
<text x="66.3" y="208.1">Sectiune</text>
<text x="164.4" y="208.1">Sectiune</text>
<text x="23.6" y="210.6">Nr.cablu</text>
<text x="68.8" y="212.4">[mm ]</text>
<text x="121.7" y="210.6">Nr.cablu</text>
<text x="166.9" y="212.4">[mm ]</text>
<text x="27.5" y="218.7">341</text>
<text x="46.9" y="218.7">VLPY</text>
<text x="125.6" y="218.7">374</text>
<text x="145" y="218.7">VLPY</text>
<text x="27.5" y="224.7">343</text>
<text x="46.9" y="225.1">VLPY</text>
<text x="125.6" y="224.7">343A</text>
<text x="145" y="225.1">VLPY</text>
<text x="27.5" y="231.1">371</text>
<text x="46.9" y="231.1">VLPY</text>
<text x="125.6" y="231.1">375</text>
<text x="145" y="231.1">VLPY</text>
<text x="27.5" y="237.1">373</text>
<text x="125.6" y="237.1">377</text>
<text x="27.5" y="243.1">200</text>
<text x="46.9" y="243.4">VLPY</text>
<text x="125.6" y="243.1">200</text>
<text x="145" y="243.4">VLPY</text>
</g>
</svg>
